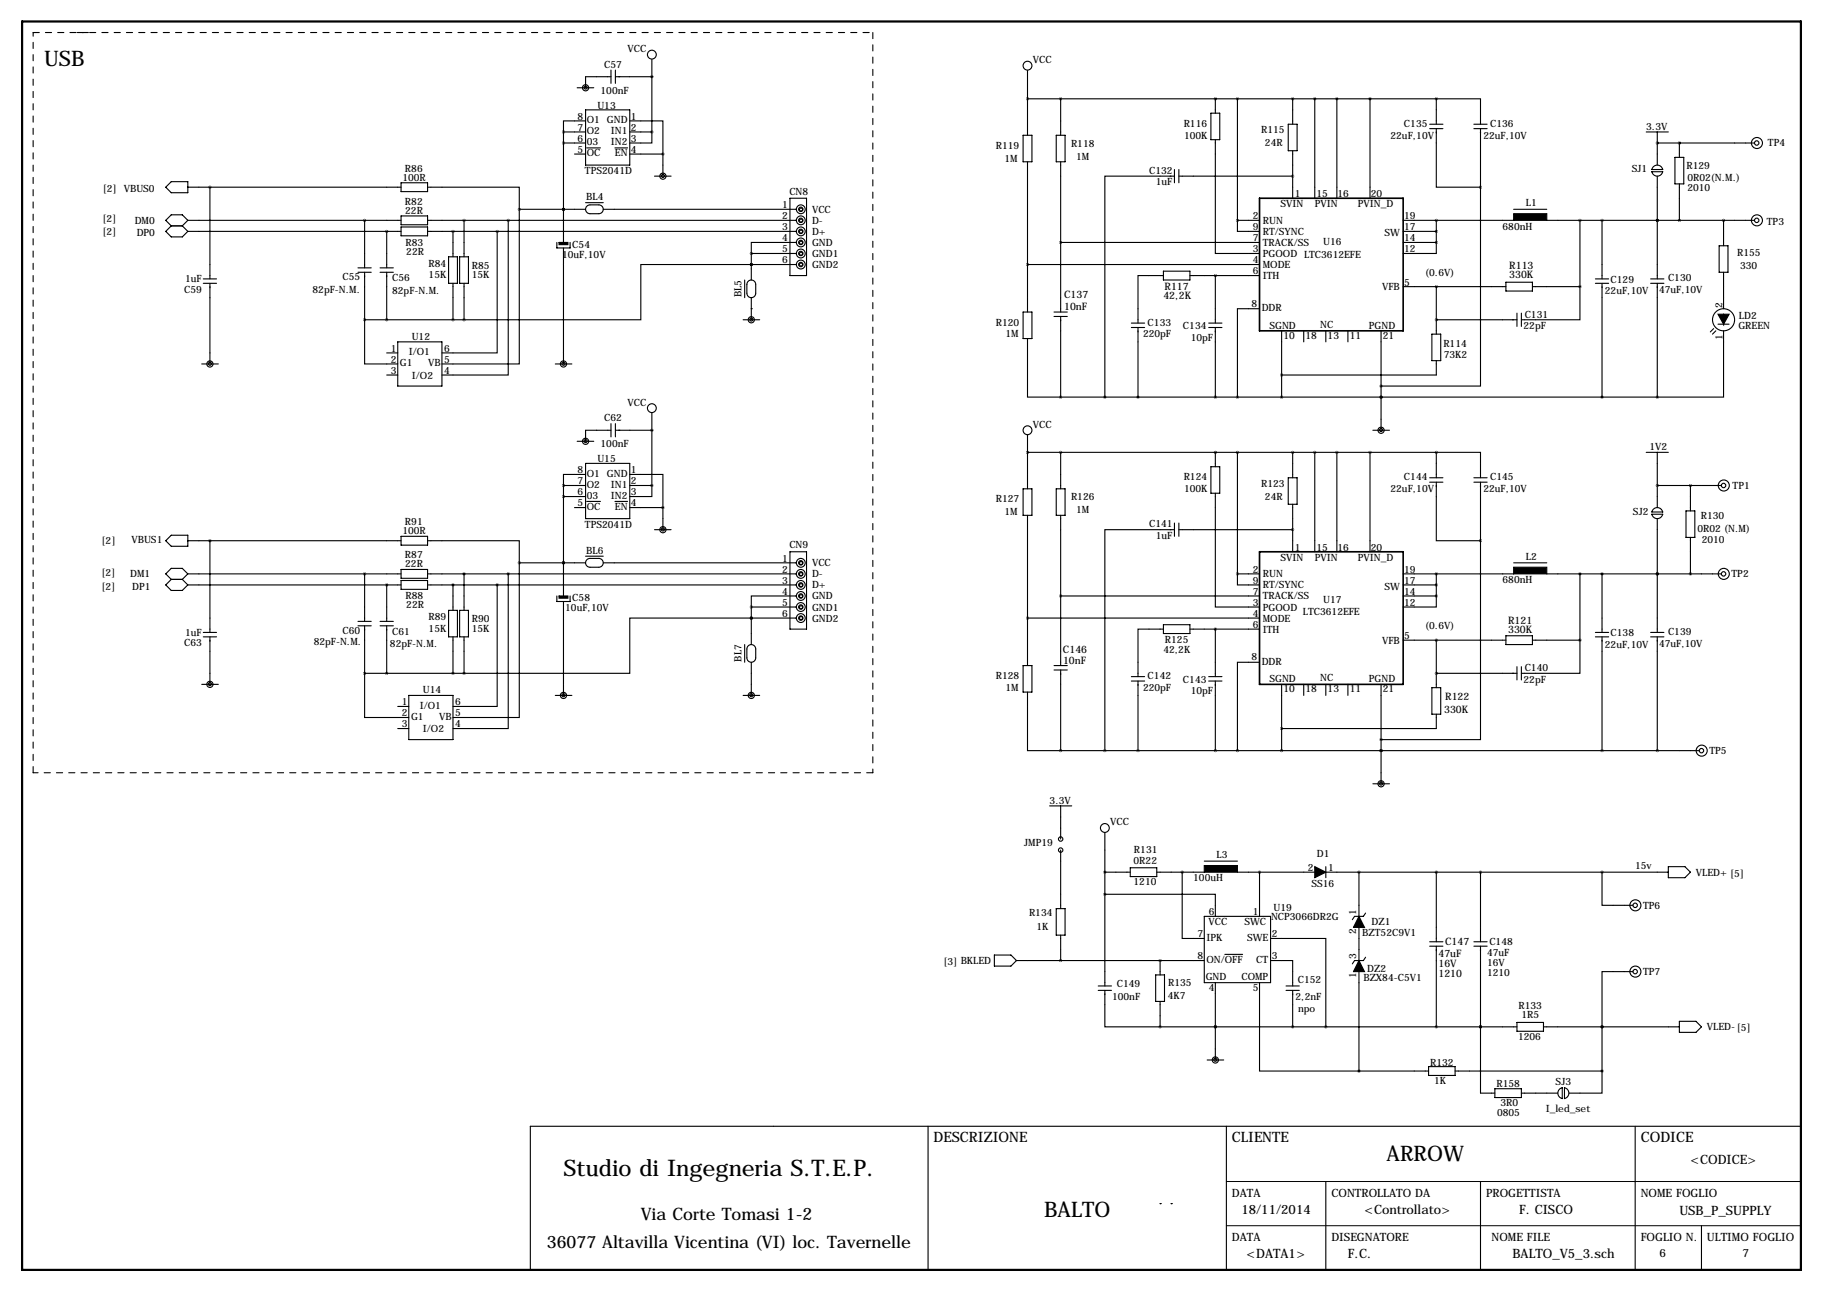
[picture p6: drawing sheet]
<svg xmlns="http://www.w3.org/2000/svg" width="419mm" height="297mm" viewBox="0 0 419 297" stroke-linecap="round" stroke-linejoin="round" font-family="sans-serif">
<g fill="none" stroke="#000" stroke-width=".25">
<path d="M140.5 16.1v3.1M140.5 17.6h-5.9v2.6M141.5 16.1v3.1M141.5 17.6h8.4M149.9 17.6h.1M149.9 13.7v16.6M236.2 16.2v14.9M129.5 30.3v25.4M129.5 30.3h5.1M129.5 32.9h5.1M132.1 35.4h2.5M132.7 20.2h3.8"/>
<path d="M134.6 27.8h-5.1v2.5M134.6 25.3h10.2v12.7h-10.2zM134.9 34h3.1M141.4 34h2.9M144.8 27.8h7.6v7.6M144.8 30.3h5.1M144.8 35.4h7.6M149.9 30.3v2.6h-5.1M152.4 35.4v5.1M235.2 31.1h2v6.1h-2zM236.2 37.2v34.5M236.2 22.7h94"/>
<path d="M242.8 31.1h2.1v6.1h-2.1zM243.8 22.7v8.4M243.8 37.2v34.5M270 39v3M271 39v3M278.4 26h2v6.1h-2zM279.4 32.1v26.2h10.2M279.4 22.7h.1M279.4 22.7v3.3M284.5 22.7v28M296.2 28.6h2v6.1h-2zM297.2 22.7v5.9"/>
<path d="M297.2 34.7v10.9M302.3 22.7v22.9M307.3 22.7v22.9M315 22.7v22.9M328.7 28.6h3M328.7 29.6h3M330.2 22.7h10.2v5.9M330.2 29.6v13.4h10.2M330.2 22.7v5.9M338.8 28.6h3.1M338.8 29.6h3.1M340.4 29.6v13.4"/>
<path d="M378.5 30.3h5M379.8 39.5h2.4a1.27 1.27 0 0 1-1.2 1 1.27 1.27 0 0 1-1.2-1zM380.1 38.4a1.27 1.27 0 0 1 2.1 .6h-2.4zM381 32.9h.1M381 32.9h22.4M381 30.3v7.7M385.1 36.2h2v6.1h-2zM386.1 32.9h.1M386.1 32.9v3.3M403.9 32.9h.1M38.1 43l1.3-1.2h3.8v2.5h-3.8zM39.4 51.9l-1.3 1.3 1.3 1.3h2.5l1.3-1.3"/>
<path d="M39.4 51.9h2.5M41.9 51.9l1.3 1.3M43.2 50.7h49M43.2 53.2h49M43.2 43h49M43.2 50.7l-1.3-1.3h-2.5l-1.3 1.3 1.3 1.2M43.2 50.7l-1.3 1.2M48.3 43v21.1M83.8 50.7v10.9M88.9 53.2h.1M88.9 53.2v8.4M92.2 42h6.1v2.1h-6.1z"/>
<path d="M92.2 49.6h6.1v2.1h-6.1zM92.2 52.2h6.1v2h-6.1zM98.3 43h21.1v5.1M98.3 50.7h84.8M98.3 53.2h84.8M103.1 59h2.1v6.1h-2.1zM104.1 53.2v5.8M105.7 59h2v6.1h-2zM106.7 50.7v8.3M114.3 53.2v27.9h-12.7M116.8 50.7v35.5h-15.2M119.4 48.1v35.6h-17.8"/>
<path d="M119.4 48.1h15.2M128 55.7v1.3h3.1v-1.3M129.5 48.1h.1M129.5 57v26.7M134.6 46.6h4.1M134.9 47.4l.7-.3h2.1a1.02 1.02 0 0 1 1 1 1.02 1.02 0 0 1-1 1h-2.1a1.02 1.02 0 0 1-.9-.6 1.02 1.02 0 0 1 .2-1.1zM138.7 48.1h44.4M150.5 40.5h3.8M172.7 58.3h10.4M172.7 58.3v6.1M181.6 45.6h3.8v17.8h-3.8zM183.1 55.7h-10.4v2.6"/>
<path d="M243.8 55.7h45.8M270 40.5h-16v50.8M271 40.5h26.2M284.5 50.7v2.5h5.1M284.5 50.7h5.1M322.6 50.7h25.4M322.6 53.2h7.6M322.6 55.7h7.6M330.2 55.7v2.6h-7.6M330.2 50.7v5M340.4 43v45.8h-22.9M348 48.1h7.6"/>
<path d="M355.6 50.7h47.8M363.2 50.7v15.2M368.3 50.7v13.4M381 50.7h.1M381 40.5v23.6M386.1 42.3v8.4M395.2 56.5h2.1v6.1h-2.1zM396.2 50.7v5.8M403.9 50.7h.1M46.7 65.1h3.1M46.7 64.1h3.1M48.3 65.1v18.6"/>
<path d="M82.3 61.6h3M82.3 62.6h3M83.8 73.5v10.2h7.6M83.8 62.6v10.9M83.8 73.5h22.9M87.4 61.6h3M87.4 62.6h3M88.9 62.6v10.9M91.4 78.6h10.2v10.2h-10.2zM104.1 65.1v8.4M106.7 65.1v8.4M170.8 73.5h3.9"/>
<path d="M171.2 64.4v4M172 64.7a1.02 1.02 0 0 1 1.1-.2 1.02 1.02 0 0 1 .6 .9v2a1.02 1.02 0 0 1-1 1 1.02 1.02 0 0 1-1-1v-2zM172.7 60.8h-25.4v12.7h-40.6M172.7 71h.1M172.7 60.8h.1M172.7 60.8h10.4M172.7 68.4v5.1M235.2 71.7h2v6.1h-2zM236.2 77.8v13.5h7.6M236.2 60.8h53.4M242.3 71.7h3.1M242.3 72.8h3.1"/>
<path d="M243.8 72.8v18.5M260.1 74.3h3M260.1 75.3h3M261.6 75.3v16M267.5 63.4h-5.9v10.9M267.5 62.3h6.1v2.1h-6.1zM273.6 63.4h16M277.9 74.3h3M277.9 75.3h3M279.4 63.4v10.9M279.4 75.3v16M289.6 71h-5.1v20.3"/>
<path d="M294.6 76.1v15.2M299.7 76.1v2.5M304.8 76.1v2.5M309.9 76.1v2.5M317.5 76.1v22.8M322.6 65.9h23.6M329.2 76.8h2v6.1h-2zM330.2 73.5h.1M330.2 65.9v10.9M330.2 73.5h18.5M346.2 64.9h6.1v2h-6.1zM348.7 72v3"/>
<path d="M349.8 72v3M352.3 65.9h10.9M363.2 65.9v7.6h-13.4M366.8 65.1h3M366.8 64.1h3M368.3 65.1v26.2M379.5 65.1h3M379.5 64.1h3M381 65.1v26.2M394 75.6l-.8 .7M394.5 76.1l-.8 .7M395 74.5h2.5"/>
<path d="M396.2 76.1v15.2h-15.2M396.2 62.6v8.4M46.4 83.7h3.8M88.9 81.1h2.5M88.9 86.2h2.5M127.7 83.7h3.8M140.5 97.4v3M140.5 98.9h-5.9v2.6M141.5 97.4v3M141.5 98.9h8.4M149.9 98.9h.1M149.9 95v16.6"/>
<path d="M243.8 91.3h137.2M315.6 98.9h3.8M317.5 91.3h.1M330.2 82.9v3.3h-35.6M129.5 111.6v25.4M129.5 111.6h5.1M129.5 114.2h5.1M132.1 116.7h2.5M132.7 101.5h3.8M134.6 109.1h-5.1v2.5M134.6 106.5h10.2v12.7h-10.2zM134.9 115.3h3.1"/>
<path d="M141.4 115.3h2.9M144.8 109.1h7.6v7.6M144.8 111.6h5.1M144.8 116.7h7.6M149.9 111.6v2.6h-5.1M152.4 116.7v5.1M235.2 112.4h2v6.1h-2zM236.2 104h.1M236.2 100v12.4M236.2 118.5v34.5M236.2 104h94M242.8 112.4h2.1v6.1h-2.1z"/>
<path d="M243.8 104v8.4M243.8 118.5v34.5M278.4 107.3h2v6.1h-2zM279.4 113.4v26.2h10.2M279.4 104h.1M279.4 104v3.3M284.5 104v27.9M296.2 109.8h2v6.1h-2zM297.2 104v5.8M297.2 115.9v11M302.3 104v22.9M307.3 104v22.9"/>
<path d="M315 104v22.9M328.7 109.8h3M328.7 110.9h3M330.2 104h10.2v5.8M330.2 110.9v13.4h10.2M330.2 104v5.8M338.8 109.8h3.1M338.8 110.9h3.1M340.4 110.9v13.4M378.5 104h5M379.8 118.2h2.4a1.27 1.27 0 0 1-1.2 1 1.27 1.27 0 0 1-1.2-1zM380.1 117.1a1.27 1.27 0 0 1 2.1 .6h-2.4z"/>
<path d="M381 111.6h14.7M381 104v12.7M381 119.2v26.2M387.6 117.5h2v6.1h-2zM388.6 111.6v5.9M396.2 111.6h.1M39.4 123h3.8v2.6h-3.8l-1.3-1.3zM39.4 133.2l-1.3 1.3 1.3 1.2h2.5l1.3-1.2M39.4 133.2h2.5M41.9 133.2l1.3 1.3M43.2 131.9h49M43.2 134.5h49"/>
<path d="M43.2 124.3h49M43.2 131.9l-1.3-1.2h-2.5l-1.3 1.2 1.3 1.3M43.2 131.9l-1.3 1.3M48.3 124.3v21.1M83.8 131.9v11M88.9 134.5h.1M88.9 134.5v8.4M92.2 123.3h6.1v2h-6.1zM92.2 130.9h6.1v2.1h-6.1zM92.2 133.5h6.1v2h-6.1zM98.3 124.3h21.1v5.1M98.3 131.9h84.8"/>
<path d="M98.3 134.5h84.8M104.1 134.5v5.8M106.7 131.9v8.4M114.3 134.5v27.9h-10.2M116.8 131.9v35.6h-12.7M119.4 129.4v35.6h-15.3M119.4 129.4h15.2M128 137v1.3h3.1v-1.3M129.5 129.4h.1M129.5 138.3v21.6M134.6 127.9h4.1M134.9 128.7l.7-.3h2.1a1.02 1.02 0 0 1 1 1 1.02 1.02 0 0 1-1 1h-2.1a1.02 1.02 0 0 1-.9-.6 1.02 1.02 0 0 1 .2-1.1z"/>
<path d="M138.7 129.4h44.4M150.5 121.8h3.8M172.7 139.6h10.4M172.7 139.6v8.6M181.6 126.9h3.8v17.7h-3.8zM183.1 137h-10.4v2.6M243.8 137h45.8M270 121.8h-16v50.8M270 120.3v3M271 120.3v3M271 121.8h26.2M284.5 131.9v2.6h5.1"/>
<path d="M284.5 131.9h5.1M322.6 131.9h25.4M322.6 134.5h7.6M322.6 137h7.6M330.2 137v2.6h-7.6M330.2 131.9v5.1M340.4 124.3v45.7h-22.9M348 129.4h7.6M355.6 131.9h40.1M363.2 131.9v15.3M368.3 131.9v13.5M381 131.9h.1"/>
<path d="M388.6 123.6v8.3M396.2 131.9h.1M46.4 157.3h3.8M46.7 146.4h3.1M46.7 145.4h3.1M48.3 146.4v10.9M82.3 142.9h3M82.3 143.9h3M83.8 154.8v10.2h10.2M83.8 143.9v10.9M83.8 154.8h22.9M87.4 142.9h3"/>
<path d="M87.4 143.9h3M88.9 143.9v10.9M94 159.9h10.1v10.1h-10.1zM103.1 140.3h2.1v6.1h-2.1zM104.1 146.4v8.4M105.7 140.3h2v6.1h-2zM106.7 146.4v8.4M127.7 159.9h3.8M170.8 159.9h3.9M171.2 148.2v4.1M172 148.5a1.02 1.02 0 0 1 1.1-.2 1.02 1.02 0 0 1 .6 .9v2a1.02 1.02 0 0 1-1 1.1 1.02 1.02 0 0 1-1-1.1v-2zM172.7 142.1h-27.9v12.7h-38.1"/>
<path d="M172.7 142.1h.1M172.7 142.1h10.4M172.7 152.3v7.6M235.2 153h2v6.1h-2zM236.2 159.1v13.5h7.6M236.2 142.1h53.4M242.3 153h3.1M242.3 154h3.1M243.8 154v18.6M260.1 155.6h3M260.1 156.6h3M261.6 156.6v16"/>
<path d="M267.5 144.6h-5.9v11M267.5 143.6h6.1v2.1h-6.1zM273.6 144.6h16M277.9 155.6h3M277.9 156.6h3M279.4 144.6v11M279.4 156.6v16M289.6 152.3h-5.1v20.3M294.6 157.3v15.3M299.7 157.3v2.6M304.8 157.3v2.6M309.9 157.3v2.6"/>
<path d="M317.5 157.3v22.9M322.6 147.2h23.6M329.2 158.1h2v6.1h-2zM330.2 154.8h.1M330.2 147.2v10.9M330.2 154.8h18.5M346.2 146.2h6.1v2h-6.1zM348.7 153.3v3M349.8 153.3v3M352.3 147.2h10.9M363.2 147.2v7.6h-13.4M366.8 146.4h3"/>
<path d="M366.8 145.4h3M368.3 146.4v26.2M379.5 146.4h3M379.5 145.4h3M381 146.4v26.2M91.4 162.4h2.6M91.4 167.5h2.6M243.8 172.6h146.9M317.5 172.6h.1M330.2 164.2v3.3h-35.6M391.2 172.6h.1M241.3 185.3h5.1"/>
<path d="M243.8 185.3v7.6M243.8 195.4v13.5M254 191.5v35.2M259.8 199.5h6.1v2h-6.1zM276.9 198h7.6M304.8 199.2v2.6M315.6 180.2h3.8M383.5 199.2h3.8l1.3 1.3-1.3 1.3h-3.8zM228.6 219.6h3.8l1.3 1.2-1.3 1.3h-3.8zM242.8 208.9h2.1v6.1h-2.1zM243.8 215v5.8M254 205.6h25.4v5.1"/>
<path d="M254 200.5h5.8M265.9 200.5h11M271.8 200.5v15.3h5.1M276.9 210.7h15.2v15.2h-15.2zM281.6 219.4h4.1M284.5 200.5h17.8M289.6 200.5v10.2M292.1 215.8h12.7v20.3M304.8 200.5h78.7M312.4 200.5v10.2M312.4 213.2v7.6M313.9 209.9l-.5 .8h-2l-.5 .7"/>
<path d="M328.7 216.5h3M328.7 217.5h3M330.2 200.5v16M330.2 217.5v18.6M338.8 216.5h3.1M338.8 217.5h3.1M340.4 200.5v16M340.4 217.5v33.8h3.3M368.3 200.5v7.6h7.1M375.9 208.1h.1M233.7 220.8h43.2M252.5 226.7h3"/>
<path d="M252.5 227.7h3M254 227.7v8.4h12.7M265.7 224.1h2v6.1h-2zM266.7 220.8h.1M266.7 220.8v3.3M266.7 230.2v5.9M266.7 236.1h82M279.4 236.1h.1M279.4 225.9v17.8M289.6 225.9v20.3h22.8M292.1 220.8h5.1v5.9M295.7 226.7h3"/>
<path d="M295.7 227.7h3M297.2 227.7v8.4M312.4 223.4v22.8M313.9 220.1l-.5 .7h-2l-.5 .8M340.4 236.1h.1M348.7 235.1h6.1v2h-6.1zM354.8 236.1h31.3M368.3 236.1h.1M368.3 236.1v10.1M375.4 223.4h-7.1v12.7M375.9 223.4h.1M386.1 234.8h3.8l1.3 1.3-1.3 1.2h-3.8z"/>
<path d="M213.4 258.9v33.1M277.5 243.7h3.8M281.9 258.9v33.1M312.4 246.2h16M328.4 245.2h6.1v2.1h-6.1zM334.5 246.2h33.8M343.7 250.3h6.1v2h-6.1zM349.8 251.3h8.3M359.1 252.6a1.27 1.27 0 0 1-1-1.3 1.27 1.27 0 0 1 1.1-1.2v2.5M359.7 252.6a1.27 1.27 0 0 0 1-1.3 1.27 1.27 0 0 0-1-1.2v2.5M368.3 246.2v5.1h-7.6M375.9 258.9v33.1"/>
<path d="M414 258.9h-292.1v33.1M266.7 276.7h.1M269.2 276.7h.1M304.8 271.6v20.4M340.4 271.6v20.4M391.2 281.8v10.2"/>
<circle cx="149.9" cy="12.6" r="1.02"/>
<circle cx="236.2" cy="15.1" r="1.02"/>
<circle cx="134.6" cy="20.2" r=".71"/>
<circle cx="134.6" cy="20.1" r=".36"/>
<circle cx="403.9" cy="32.9" r=".51"/>
<circle cx="403.9" cy="32.9" r="1.27"/>
<circle cx="152.4" cy="40.5" r=".71"/>
<circle cx="152.4" cy="40.4" r=".36"/>
<circle cx="184.1" cy="48.1" r=".51"/>
<circle cx="184.1" cy="50.7" r=".51"/>
<circle cx="184.1" cy="58.3" r=".51"/>
<circle cx="184.1" cy="55.7" r=".51"/>
<circle cx="184.1" cy="53.2" r=".51"/>
<circle cx="184.1" cy="55.7" r="1.02"/>
<circle cx="184.1" cy="50.7" r="1.02"/>
<circle cx="184.1" cy="53.2" r="1.02"/>
<circle cx="184.1" cy="48.1" r="1.02"/>
<circle cx="184.1" cy="58.3" r="1.02"/>
<circle cx="184.2" cy="53.2" r=".36"/>
<circle cx="184.2" cy="58.3" r=".36"/>
<circle cx="184.2" cy="50.7" r=".36"/>
<circle cx="184.2" cy="48.2" r=".36"/>
<circle cx="184.2" cy="55.8" r=".36"/>
<circle cx="403.9" cy="50.7" r=".51"/>
<circle cx="403.9" cy="50.7" r="1.27"/>
<circle cx="172.7" cy="73.5" r=".71"/>
<circle cx="172.7" cy="73.5" r=".36"/>
<circle cx="184.1" cy="60.8" r=".51"/>
<circle cx="184.1" cy="60.8" r="1.02"/>
<circle cx="184.2" cy="60.8" r=".36"/>
<circle cx="396.2" cy="73.5" r="2.54"/>
<circle cx="48.3" cy="83.7" r=".71"/>
<circle cx="48.3" cy="83.6" r=".36"/>
<circle cx="129.5" cy="83.7" r=".71"/>
<circle cx="129.5" cy="83.6" r=".36"/>
<circle cx="149.9" cy="93.8" r="1.02"/>
<circle cx="236.2" cy="98.9" r="1.02"/>
<circle cx="317.5" cy="98.9" r=".71"/>
<circle cx="317.5" cy="98.9" r=".36"/>
<circle cx="134.6" cy="101.5" r=".71"/>
<circle cx="134.6" cy="101.4" r=".36"/>
<circle cx="396.2" cy="111.6" r=".51"/>
<circle cx="396.3" cy="111.6" r="1.27"/>
<circle cx="152.4" cy="121.8" r=".71"/>
<circle cx="152.4" cy="121.7" r=".36"/>
<circle cx="184.1" cy="131.9" r=".51"/>
<circle cx="184.1" cy="139.6" r=".51"/>
<circle cx="184.1" cy="134.5" r=".51"/>
<circle cx="184.1" cy="137" r=".51"/>
<circle cx="184.1" cy="129.4" r=".51"/>
<circle cx="184.1" cy="131.9" r="1.02"/>
<circle cx="184.1" cy="139.6" r="1.02"/>
<circle cx="184.1" cy="137" r="1.02"/>
<circle cx="184.1" cy="134.5" r="1.02"/>
<circle cx="184.1" cy="129.4" r="1.02"/>
<circle cx="184.2" cy="139.6" r=".36"/>
<circle cx="184.2" cy="132" r=".36"/>
<circle cx="184.2" cy="137.1" r=".36"/>
<circle cx="184.2" cy="129.4" r=".36"/>
<circle cx="184.2" cy="134.5" r=".36"/>
<circle cx="396.2" cy="131.9" r=".51"/>
<circle cx="396.3" cy="131.9" r="1.27"/>
<circle cx="48.3" cy="157.3" r=".71"/>
<circle cx="48.3" cy="157.3" r=".36"/>
<circle cx="129.5" cy="159.9" r=".71"/>
<circle cx="129.5" cy="159.8" r=".36"/>
<circle cx="172.7" cy="159.9" r=".71"/>
<circle cx="172.7" cy="159.8" r=".36"/>
<circle cx="184.1" cy="142.1" r=".51"/>
<circle cx="184.1" cy="142.1" r="1.02"/>
<circle cx="184.2" cy="142.1" r=".36"/>
<circle cx="391.2" cy="172.6" r=".51"/>
<circle cx="391.2" cy="172.6" r="1.27"/>
<circle cx="243.8" cy="195.4" r=".51"/>
<circle cx="243.8" cy="192.9" r=".51"/>
<circle cx="254" cy="190.4" r="1.02"/>
<circle cx="317.5" cy="180.2" r=".71"/>
<circle cx="317.5" cy="180.1" r=".36"/>
<circle cx="375.9" cy="208.1" r=".51"/>
<circle cx="376" cy="208.1" r="1.27"/>
<circle cx="375.9" cy="223.4" r=".51"/>
<circle cx="376" cy="223.4" r="1.27"/>
<circle cx="279.4" cy="243.6" r=".36"/>
<circle cx="279.4" cy="243.7" r=".71"/>
</g>
<path d="M281.9 271.6h132.1M281.9 281.8h132.1" fill="none" stroke="#000" stroke-width=".23"/>
<path d="M5.1 4.9h408.9v287.1h-408.9z" fill="none" stroke="#000" stroke-width=".51"/>
<path d="M7.6 7.5h12.7M17.8 7.5h182.9M200.7 7.5v170.2M7.6 177.7v-170.2M200.7 177.7h-193.1" fill="none" stroke="#000" stroke-width=".25" stroke-dasharray="1.4 1.4"/>
<path d="M128.5 55.7h2.1v.5h-2.1zM348 49.1h7.6v1.6h-7.6zM396.2 72.2h1.3l-1.3 2.3zM395 72.2h1.2v2.3zM128.5 137h2.1v.5h-2.1zM348 130.4h7.6v1.5h-7.6zM276.9 199h7.6v1.5h-7.6zM302.3 199.2l2.5 1.3-2.5 1.3zM312.4 210.7l1.3 2.5h-2.6zM312.4 220.8l1.3 2.6h-2.6z" fill="#000" stroke="#000" stroke-width=".25"/>
<path d="M289.6 45.6h33v30.5h-33zM289.6 126.9h33v30.4h-33z" fill="none" stroke="#000" stroke-width=".38"/>
<path d="M104.1 53.2a.05 .05 0 0 0 .1 0 .05 .05 0 0 0-.1 0zM129.5 48.1a.05 .05 0 0 0 .1 0 .05 .05 0 0 0-.1 0zM116.8 50.7a.05 .05 0 0 0 .1 0 .05 .05 0 0 0-.1 0zM149.8 17.6a.05 .05 0 0 0 .1 0 .05 .05 0 0 0-.1 0zM104.1 73.5a.05 .05 0 0 0 .1 0 .05 .05 0 0 0-.1 0zM129.5 48.1a.05 .05 0 0 0 .1 0 .05 .05 0 0 0-.1 0zM149.8 30.3a.05 .05 0 0 0 .1 0 .05 .05 0 0 0-.1 0zM129.5 30.3a.05 .05 0 0 0 .1 0 .05 .05 0 0 0-.1 0zM129.5 32.9a.05 .05 0 0 0 .1 0 .05 .05 0 0 0-.1 0zM48.2 43a.05 .05 0 0 0 .1 0 .05 .05 0 0 0-.1 0zM104.1 134.5a.05 .05 0 0 0 .1 0 .05 .05 0 0 0-.1 0zM129.5 129.4a.05 .05 0 0 0 .1 0 .05 .05 0 0 0-.1 0zM116.8 131.9a.05 .05 0 0 0 .1 0 .05 .05 0 0 0-.1 0zM149.8 98.9a.05 .05 0 0 0 .1 0 .05 .05 0 0 0-.1 0zM104.1 154.8a.05 .05 0 0 0 .1 0 .05 .05 0 0 0-.1 0zM129.5 129.4a.05 .05 0 0 0 .1 0 .05 .05 0 0 0-.1 0zM149.8 111.6a.05 .05 0 0 0 .1 0 .05 .05 0 0 0-.1 0zM129.5 111.6a.05 .05 0 0 0 .1 0 .05 .05 0 0 0-.1 0zM129.5 114.2a.05 .05 0 0 0 .1 0 .05 .05 0 0 0-.1 0zM48.2 124.3a.05 .05 0 0 0 .1 0 .05 .05 0 0 0-.1 0zM294.6 91.3a.05 .05 0 0 0 .1 0 .05 .05 0 0 0-.1 0zM307.3 22.7a.05 .05 0 0 0 .1 0 .05 .05 0 0 0-.1 0zM302.2 22.7a.05 .05 0 0 0 .1 0 .05 .05 0 0 0-.1 0zM243.8 55.7a.05 .05 0 0 0 .1 0 .05 .05 0 0 0-.1 0zM294.6 86.2a.05 .05 0 0 0 .1 0 .05 .05 0 0 0-.1 0zM314.9 22.7a.05 .05 0 0 0 .1 0 .05 .05 0 0 0-.1 0zM340.3 43a.05 .05 0 0 0 .1 0 .05 .05 0 0 0-.1 0zM243.8 22.7a.05 .05 0 0 0 .1 0 .05 .05 0 0 0-.1 0zM243.8 91.3a.05 .05 0 0 0 .1 0 .05 .05 0 0 0-.1 0zM294.6 172.6a.05 .05 0 0 0 .1 0 .05 .05 0 0 0-.1 0zM307.3 104a.05 .05 0 0 0 .1 0 .05 .05 0 0 0-.1 0zM302.2 104a.05 .05 0 0 0 .1 0 .05 .05 0 0 0-.1 0zM243.8 137a.05 .05 0 0 0 .1 0 .05 .05 0 0 0-.1 0zM294.6 167.5a.05 .05 0 0 0 .1 0 .05 .05 0 0 0-.1 0zM314.9 104a.05 .05 0 0 0 .1 0 .05 .05 0 0 0-.1 0zM340.3 124.3a.05 .05 0 0 0 .1 0 .05 .05 0 0 0-.1 0zM243.8 104a.05 .05 0 0 0 .1 0 .05 .05 0 0 0-.1 0zM243.8 172.6a.05 .05 0 0 0 .1 0 .05 .05 0 0 0-.1 0zM340.3 236.1a.05 .05 0 0 0 .1 0 .05 .05 0 0 0-.1 0zM289.5 200.5a.05 .05 0 0 0 .1 0 .05 .05 0 0 0-.1 0zM340.3 200.5a.05 .05 0 0 0 .1 0 .05 .05 0 0 0-.1 0zM243.8 220.8a.05 .05 0 0 0 .1 0 .05 .05 0 0 0-.1 0zM396.2 50.7a.05 .05 0 0 0 .1 0 .05 .05 0 0 0-.1 0zM340.3 236.1a.05 .05 0 0 0 .1 0 .05 .05 0 0 0-.1 0z" fill="#000" stroke="#000" stroke-width=".63"/>
<text font-size="5.3" x="129.5" y="270.4">Studio di Ingegneria S.T.E.P.</text>
<g font-size="4.9">
<text x="10.2" y="15.1">USB</text>
<text x="318.8" y="267">ARROW</text>
<text x="240" y="279.7">BALTO</text>
</g>
<g font-size="4">
<text x="147.3" y="280.5">Via Corte Tomasi 1-2</text>
<text x="125.7" y="286.9">36077 Altavilla Vicentina (VI) loc. Tavernelle</text>
</g>
<g font-size="3.3">
<text x="214.6" y="262.6">DESCRIZIONE</text>
<text x="283.2" y="262.6">CLIENTE</text>
<text x="377.2" y="262.6">CODICE</text>
</g>
<g font-size="3">
<text x="388.6" y="267.6">&lt;CODICE&gt;</text>
<text x="285.4" y="279">18/11/2014</text>
<text x="313.7" y="279">&lt;Controllato&gt;</text>
<text x="349.2" y="279">F. CISCO</text>
<text x="386.1" y="279.3">USB_P_SUPPLY</text>
<text x="286.6" y="289.2">&lt;DATA1&gt;</text>
<text x="309.9" y="289.2">F.C.</text>
<text x="347.7" y="289.2">BALTO_V5_3.sch</text>
</g>
<g font-size="2.6">
<text x="283.2" y="275.1">DATA</text>
<text x="306.1" y="275.1">CONTROLLATO DA</text>
<text x="341.6" y="275.1">PROGETTISTA</text>
<text x="377.2" y="275.1">NOME FOGLIO</text>
<text x="283.2" y="285.3">DATA</text>
<text x="306.1" y="285.3">DISEGNATORE</text>
<text x="342.9" y="285.3">NOME FILE</text>
<text x="377.2" y="285.3">FOGLIO N.</text>
<text x="392.4" y="285.3">ULTIMO FOGLIO</text>
<text x="381.5" y="289.1">6</text>
<text x="400.6" y="289.1">7</text>
</g>
<g font-size="2.4">
<text x="347" y="64">330K</text>
<text x="347" y="61.8">R113</text>
<text x="244.6" y="68.6">C137</text>
<text x="244.6" y="71.2">10nF</text>
<text x="267.5" y="68.8">42,2K</text>
<text x="267.7" y="66.7">R117</text>
<text x="346.7" y="143.4">R121</text>
<text x="346.7" y="145.5">330K</text>
<text x="244.4" y="150.1">C146</text>
<text x="244.4" y="152.8">10nF</text>
<text x="332.2" y="161">R122</text>
<text x="332" y="163.9">330K</text>
<text x="330.7" y="220.1">47uF</text>
<text x="332.2" y="217.2">C147</text>
<text x="330.7" y="224.6">1210</text>
<text x="330.7" y="222.4">16V</text>
</g>
<g font-size="2.3">
<text x="144.3" y="11.9">VCC</text>
<text x="138.9" y="15.6">C57</text>
<text x="237.4" y="14.5">VCC</text>
<text x="138.1" y="21.5">100nF</text>
<text x="132.8" y="27.5">8</text>
<text x="134.9" y="28.4">O1</text>
<text x="137.3" y="25">U13</text>
<text x="139.5" y="28.4">GND</text>
<text x="145" y="27.5">1</text>
<text x="272.1" y="29.2">R116</text>
<text x="322.8" y="29.2">C135</text>
<text x="342.6" y="29.2">C136</text>
<text x="378.5" y="29.8">3.3V</text>
<text x="132.8" y="35.2">5</text>
<text x="132.8" y="32.6">6</text>
<text x="132.8" y="30.1">7</text>
<text x="134.9" y="36">OC</text>
<text x="134.9" y="33.4">03</text>
<text x="134.9" y="30.9">O2</text>
<text x="140.5" y="30.9">IN1</text>
<text x="140.5" y="33.4">IN2</text>
<text x="141.4" y="36">EN</text>
<text x="145" y="30.1">2</text>
<text x="145" y="32.6">3</text>
<text x="145" y="35.2">4</text>
<text x="228.9" y="34.2">R119</text>
<text x="246.2" y="33.7">R118</text>
<text x="272.2" y="31.9">100K</text>
<text x="289.9" y="30.7">R115</text>
<text x="290.8" y="33.6">24R</text>
<text x="319.7" y="31.9">22uF,10V</text>
<text x="341" y="31.9">22uF,10V</text>
<text x="406.5" y="33.6">TP4</text>
<text x="92.5" y="41.6">100R</text>
<text x="93.1" y="39.4">R86</text>
<text x="134.5" y="40.1">TPS2041D</text>
<text x="230.9" y="37.2">1M</text>
<text x="247.4" y="36.7">1M</text>
<text x="264.2" y="40">C132</text>
<text x="375.2" y="39.6">SJ1</text>
<text x="387.7" y="38.8">R129</text>
<text x="387.9" y="41.5">0R02(N.M.)</text>
<text x="23.6" y="44.1">[2]</text>
<text x="28.4" y="44.1">VBUS0</text>
<text x="93.1" y="47.1">R82</text>
<text x="134.8" y="46">BL4</text>
<text x="179.8" y="47.9">1</text>
<text x="181.5" y="44.8">CN8</text>
<text x="265.7" y="42.6">1uF</text>
<text x="294.4" y="47.7">SVIN</text>
<text x="297.6" y="45.3">1</text>
<text x="302.3" y="47.7">PVIN</text>
<text x="302.7" y="45.3">15</text>
<text x="307.5" y="45.3">16</text>
<text x="312.2" y="47.7">PVIN_D</text>
<text x="315.1" y="45.3">20</text>
<text x="350.8" y="47.4">L1</text>
<text x="387.9" y="43.8">2010</text>
<text x="23.6" y="51">[2]</text>
<text x="31" y="51.4">DM0</text>
<text x="93.2" y="49.2">22R</text>
<text x="179.8" y="50.4">2</text>
<text x="179.8" y="52.9">3</text>
<text x="186.7" y="48.9">VCC</text>
<text x="186.7" y="51.5">D-</text>
<text x="288" y="50.4">2</text>
<text x="288" y="52.9">9</text>
<text x="290.3" y="51.5">RUN</text>
<text x="322.8" y="50.4">19</text>
<text x="322.8" y="52.9">17</text>
<text x="345.4" y="52.8">680nH</text>
<text x="406.2" y="51.7">TP3</text>
<text x="23.6" y="54">[2]</text>
<text x="31.4" y="54.2">DP0</text>
<text x="93.2" y="56.5">R83</text>
<text x="93.4" y="58.6">22R</text>
<text x="129.2" y="59.2">10uF,10V</text>
<text x="131.6" y="57">C54</text>
<text x="179.8" y="55.5">4</text>
<text x="179.8" y="58">5</text>
<text x="186.7" y="54">D+</text>
<text x="186.7" y="56.5">GND</text>
<text x="186.7" y="59.1">GND1</text>
<text x="288" y="55.5">7</text>
<text x="288" y="58">3</text>
<text x="290.3" y="54">RT/SYNC</text>
<text x="290.3" y="56.5">TRACK/SS</text>
<text x="290.3" y="59.1">PGOOD LTC3612EFE</text>
<text x="304.2" y="56.2">U16</text>
<text x="318.3" y="54.3">SW</text>
<text x="322.8" y="55.5">14</text>
<text x="322.8" y="58">12</text>
<text x="399.4" y="58.9">R155</text>
<text x="42.6" y="64.9">1uF</text>
<text x="78.7" y="64.5">C55</text>
<text x="90.1" y="64.7">C56</text>
<text x="98.5" y="61.4">R84</text>
<text x="98.5" y="63.9">15K</text>
<text x="108.4" y="61.8">R85</text>
<text x="108.4" y="63.9">15K</text>
<text x="179.8" y="60.6">6</text>
<text x="186.7" y="61.6">GND2</text>
<text x="288" y="60.6">4</text>
<text x="288" y="63.1">6</text>
<text x="290.3" y="61.6">MODE</text>
<text x="290.3" y="64.2">ITH</text>
<text x="322.8" y="65.6">5</text>
<text x="327.7" y="63.4">(0.6V)</text>
<text x="370.3" y="65">C129</text>
<text x="383.5" y="64.7">C130</text>
<text x="400" y="61.8">330</text>
<text x="42.3" y="67.3">C59</text>
<text x="71.9" y="67.4">82pF-N.M.</text>
<text x="90.2" y="67.7">82pF-N.M.</text>
<text x="170.4" y="68.3" transform="rotate(-90 170.4 68.3)">BL5</text>
<text x="287.7" y="70.5">8</text>
<text x="290.1" y="71.5">DDR</text>
<text x="317.7" y="66.7">VFB</text>
<text x="369" y="67.7">22uF,10V</text>
<text x="381.4" y="67.4">47uF,10V</text>
<text x="396" y="70.7" transform="rotate(-90 396 70.7)">2</text>
<text x="228.9" y="74.9">R120</text>
<text x="231.2" y="77.6">1M</text>
<text x="262.8" y="77.6">220pF</text>
<text x="263.8" y="74.9">C133</text>
<text x="272" y="75.6">C134</text>
<text x="291.8" y="75.6">SGND</text>
<text x="295.1" y="77.9">10</text>
<text x="300.1" y="77.9">18</text>
<text x="303.5" y="75.3">NC</text>
<text x="305.2" y="77.9">13</text>
<text x="310.3" y="77.9">11</text>
<text x="314.7" y="75.6">PGND</text>
<text x="317.9" y="77.9">21</text>
<text x="350.3" y="75.6">22pF</text>
<text x="350.5" y="73">C131</text>
<text x="399.7" y="75.6">GREEN</text>
<text x="399.8" y="73.3">LD2</text>
<text x="89.9" y="80.9">1</text>
<text x="89.9" y="83.4">2</text>
<text x="94" y="81.7">I/O1</text>
<text x="94.7" y="78.1">U12</text>
<text x="102.1" y="83.4">5</text>
<text x="102.1" y="80.9">6</text>
<text x="273.8" y="78.3">10pF</text>
<text x="331.8" y="79.7">R114</text>
<text x="331.9" y="82.4">73K2</text>
<text x="396" y="78.1" transform="rotate(-90 396 78.1)">1</text>
<text x="89.9" y="86">3</text>
<text x="91.9" y="84.2">G1</text>
<text x="94.7" y="87">I/O2</text>
<text x="98.4" y="84.2">VB</text>
<text x="102.1" y="86">4</text>
<text x="144.3" y="93.2">VCC</text>
<text x="138.9" y="96.9">C62</text>
<text x="237.4" y="98.3">VCC</text>
<text x="137.3" y="106.3">U15</text>
<text x="138.1" y="102.8">100nF</text>
<text x="379.2" y="103.5">1V2</text>
<text x="132.8" y="113.9">6</text>
<text x="132.8" y="111.4">7</text>
<text x="132.8" y="108.8">8</text>
<text x="134.9" y="112.2">O2</text>
<text x="134.9" y="109.6">O1</text>
<text x="139.5" y="109.6">GND</text>
<text x="140.5" y="112.2">IN1</text>
<text x="145" y="108.8">1</text>
<text x="145" y="111.4">2</text>
<text x="145" y="113.9">3</text>
<text x="272.1" y="110.4">R124</text>
<text x="272.2" y="113.1">100K</text>
<text x="289.9" y="112">R123</text>
<text x="319.7" y="113.1">22uF,10V</text>
<text x="322.8" y="110.4">C144</text>
<text x="341" y="113.1">22uF,10V</text>
<text x="342.6" y="110.4">C145</text>
<text x="398.3" y="112.4">TP1</text>
<text x="132.8" y="116.4">5</text>
<text x="134.9" y="117.3">OC</text>
<text x="134.9" y="114.7">03</text>
<text x="140.5" y="114.7">IN2</text>
<text x="141.4" y="117.3">EN</text>
<text x="145" y="116.4">4</text>
<text x="228.9" y="115.5">R127</text>
<text x="230.9" y="118.5">1M</text>
<text x="246.2" y="115">R126</text>
<text x="247.4" y="118">1M</text>
<text x="290.8" y="114.9">24R</text>
<text x="375.4" y="118.3">SJ2</text>
<text x="391" y="119.3">R130</text>
<text x="23.4" y="125.1">[2]</text>
<text x="30.2" y="124.9">VBUS1</text>
<text x="92.5" y="122.8">100R</text>
<text x="93.1" y="120.7">R91</text>
<text x="134.5" y="121.4">TPS2041D</text>
<text x="264.2" y="121.3">C141</text>
<text x="265.7" y="123.9">1uF</text>
<text x="390.2" y="122.3">0R02 (N.M)</text>
<text x="391.2" y="124.8">2010</text>
<text x="93.1" y="128.3">R87</text>
<text x="93.2" y="130.5">22R</text>
<text x="134.8" y="127.3">BL6</text>
<text x="179.8" y="129.1">1</text>
<text x="179.8" y="131.7">2</text>
<text x="181.5" y="126.1">CN9</text>
<text x="186.7" y="130.2">VCC</text>
<text x="288" y="131.7">2</text>
<text x="294.4" y="128.9">SVIN</text>
<text x="297.6" y="126.6">1</text>
<text x="302.3" y="128.9">PVIN</text>
<text x="302.7" y="126.6">15</text>
<text x="307.5" y="126.6">16</text>
<text x="312.2" y="128.9">PVIN_D</text>
<text x="315.1" y="126.6">20</text>
<text x="322.8" y="131.7">19</text>
<text x="350.8" y="128.6">L2</text>
<text x="23.3" y="135.6">[2]</text>
<text x="23.3" y="132.5">[2]</text>
<text x="30" y="132.7">DM1</text>
<text x="30.4" y="135.7">DP1</text>
<text x="93.2" y="137.7">R88</text>
<text x="179.8" y="134.2">3</text>
<text x="179.8" y="136.8">4</text>
<text x="186.7" y="132.7">D-</text>
<text x="186.7" y="135.3">D+</text>
<text x="186.7" y="137.8">GND</text>
<text x="288" y="134.2">9</text>
<text x="288" y="136.8">7</text>
<text x="290.3" y="132.7">RUN</text>
<text x="290.3" y="135.3">RT/SYNC</text>
<text x="290.3" y="137.8">TRACK/SS</text>
<text x="318.3" y="135.5">SW</text>
<text x="322.8" y="134.2">17</text>
<text x="322.8" y="136.8">14</text>
<text x="345.4" y="134.1">680nH</text>
<text x="398.1" y="132.7">TP2</text>
<text x="93.4" y="139.9">22R</text>
<text x="98.5" y="142.6">R89</text>
<text x="108.4" y="143.1">R90</text>
<text x="129.9" y="140.6">10uF,10V</text>
<text x="131.6" y="138.2">C58</text>
<text x="179.8" y="139.3">5</text>
<text x="179.8" y="141.8">6</text>
<text x="186.7" y="140.4">GND1</text>
<text x="186.7" y="142.9">GND2</text>
<text x="288" y="139.3">3</text>
<text x="288" y="141.8">4</text>
<text x="290.3" y="140.4">PGOOD</text>
<text x="290.3" y="142.9">MODE</text>
<text x="299.5" y="141.4">LTC3612EFE</text>
<text x="304.2" y="138.5">U17</text>
<text x="322.8" y="139.3">12</text>
<text x="42.3" y="148.6">C63</text>
<text x="42.6" y="146.2">1uF</text>
<text x="72.1" y="148.2">82pF-N.M.</text>
<text x="78.7" y="145.7">C60</text>
<text x="89.6" y="148.7">82pF-N.M.</text>
<text x="90.1" y="146">C61</text>
<text x="98.5" y="145.2">15K</text>
<text x="108.4" y="145.2">15K</text>
<text x="267.8" y="147.9">R125</text>
<text x="288" y="144.4">6</text>
<text x="290.3" y="145.4">ITH</text>
<text x="317.7" y="148">VFB</text>
<text x="322.8" y="146.9">5</text>
<text x="327.7" y="144.6">(0.6V)</text>
<text x="369" y="149">22uF,10V</text>
<text x="370.3" y="146.3">C138</text>
<text x="381.4" y="148.7">47uF,10V</text>
<text x="383.5" y="146">C139</text>
<text x="170.4" y="152.1" transform="rotate(-90 170.4 152.1)">BL7</text>
<text x="267.5" y="150.1">42,2K</text>
<text x="287.7" y="151.8">8</text>
<text x="290.1" y="152.8">DDR</text>
<text x="350.5" y="154.3">C140</text>
<text x="97.2" y="159.4">U14</text>
<text x="228.9" y="156.2">R128</text>
<text x="231.2" y="158.9">1M</text>
<text x="262.8" y="158.9">220pF</text>
<text x="263.8" y="156.2">C142</text>
<text x="272" y="156.9">C143</text>
<text x="273.8" y="159.6">10pF</text>
<text x="291.8" y="156.9">SGND</text>
<text x="295.1" y="159.2">10</text>
<text x="300.1" y="159.2">18</text>
<text x="303.5" y="156.6">NC</text>
<text x="305.2" y="159.2">13</text>
<text x="310.3" y="159.2">11</text>
<text x="314.7" y="156.9">PGND</text>
<text x="317.9" y="159.2">21</text>
<text x="350.3" y="156.9">22pF</text>
<text x="92.4" y="162.2">1</text>
<text x="92.4" y="164.7">2</text>
<text x="92.4" y="167.2">3</text>
<text x="94.5" y="165.5">G1</text>
<text x="96.5" y="163">I/O1</text>
<text x="101" y="165.5">VB</text>
<text x="104.6" y="167.2">4</text>
<text x="104.6" y="164.7">5</text>
<text x="104.6" y="162.2">6</text>
<text x="97.2" y="168.3">I/O2</text>
<text x="393" y="173.3">TP5</text>
<text x="241.3" y="184.8">3.3V</text>
<text x="255.2" y="189.7">VCC</text>
<text x="235.5" y="194.5">JMP19</text>
<text x="260.7" y="196.2">R131</text>
<text x="279.7" y="197.2">L3</text>
<text x="302.8" y="197">D1</text>
<text x="260.6" y="203.4">1210</text>
<text x="260.6" y="198.6">0R22</text>
<text x="274.3" y="202.6">100uH</text>
<text x="300.7" y="200.3">2</text>
<text x="301.5" y="203.9">SS16</text>
<text x="305.3" y="200.3">1</text>
<text x="375.9" y="199.8">15v</text>
<text x="389.9" y="201.3">VLED+ [5]</text>
<text x="292.8" y="209.4">U19</text>
<text x="377.8" y="208.9">TP6</text>
<text x="236.6" y="210.5">R134</text>
<text x="238.3" y="213.7">1K</text>
<text x="275.3" y="215.5">7</text>
<text x="277.8" y="212.8">VCC</text>
<text x="277.9" y="210.4">6</text>
<text x="286.1" y="212.8">SWC</text>
<text x="288" y="210.4">1</text>
<text x="292.2" y="211.5">NCP3066DR2G</text>
<text x="292.4" y="215.5">2</text>
<text x="311.7" y="214.8" transform="rotate(-90 311.7 214.8)">2</text>
<text x="311.7" y="210.4" transform="rotate(-90 311.7 210.4)">1</text>
<text x="313.2" y="215.1">BZT52C9V1</text>
<text x="315.3" y="212.7">DZ1</text>
<text x="216.9" y="221.9">[3] BKLED</text>
<text x="275.3" y="220.6">8</text>
<text x="277.4" y="216.3">IPK</text>
<text x="277.4" y="221.4">ON/OFF</text>
<text x="286.7" y="216.3">SWE</text>
<text x="288.8" y="221.4">CT</text>
<text x="292.4" y="220.6">3</text>
<text x="311.7" y="220.6" transform="rotate(-90 311.7 220.6)">3</text>
<text x="341.9" y="219.8">47uF</text>
<text x="342.4" y="217.4">C148</text>
<text x="256.7" y="227">C149</text>
<text x="268.6" y="226.8">R135</text>
<text x="277.2" y="225.2">GND</text>
<text x="277.9" y="227.8">4</text>
<text x="285.4" y="225.2">COMP</text>
<text x="288" y="227.8">5</text>
<text x="298.4" y="226">C152</text>
<text x="311.7" y="225" transform="rotate(-90 311.7 225)">1</text>
<text x="313.4" y="225.5">BZX84-C5V1</text>
<text x="314.3" y="223.4">DZ2</text>
<text x="341.9" y="222.1">16V</text>
<text x="341.9" y="224.4">1210</text>
<text x="377.8" y="224.1">TP7</text>
<text x="255.7" y="230">100nF</text>
<text x="268.5" y="229.7">4K7</text>
<text x="297.9" y="230">2,2nF</text>
<text x="298.4" y="232.8">npo</text>
<text x="349.1" y="232">R133</text>
<text x="349" y="239.2">1206</text>
<text x="349.8" y="234.1">1R5</text>
<text x="392.4" y="236.9">VLED- [5]</text>
<text x="328.8" y="245">R132</text>
<text x="329.7" y="249.1">1K</text>
<text x="344" y="249.8">R158</text>
<text x="357.6" y="249.5">SJ3</text>
<text x="344.2" y="256.5">0805</text>
<text x="344.9" y="254.2">3R0</text>
<text x="355.3" y="255.6">I_led_set</text>
</g>
</svg>
